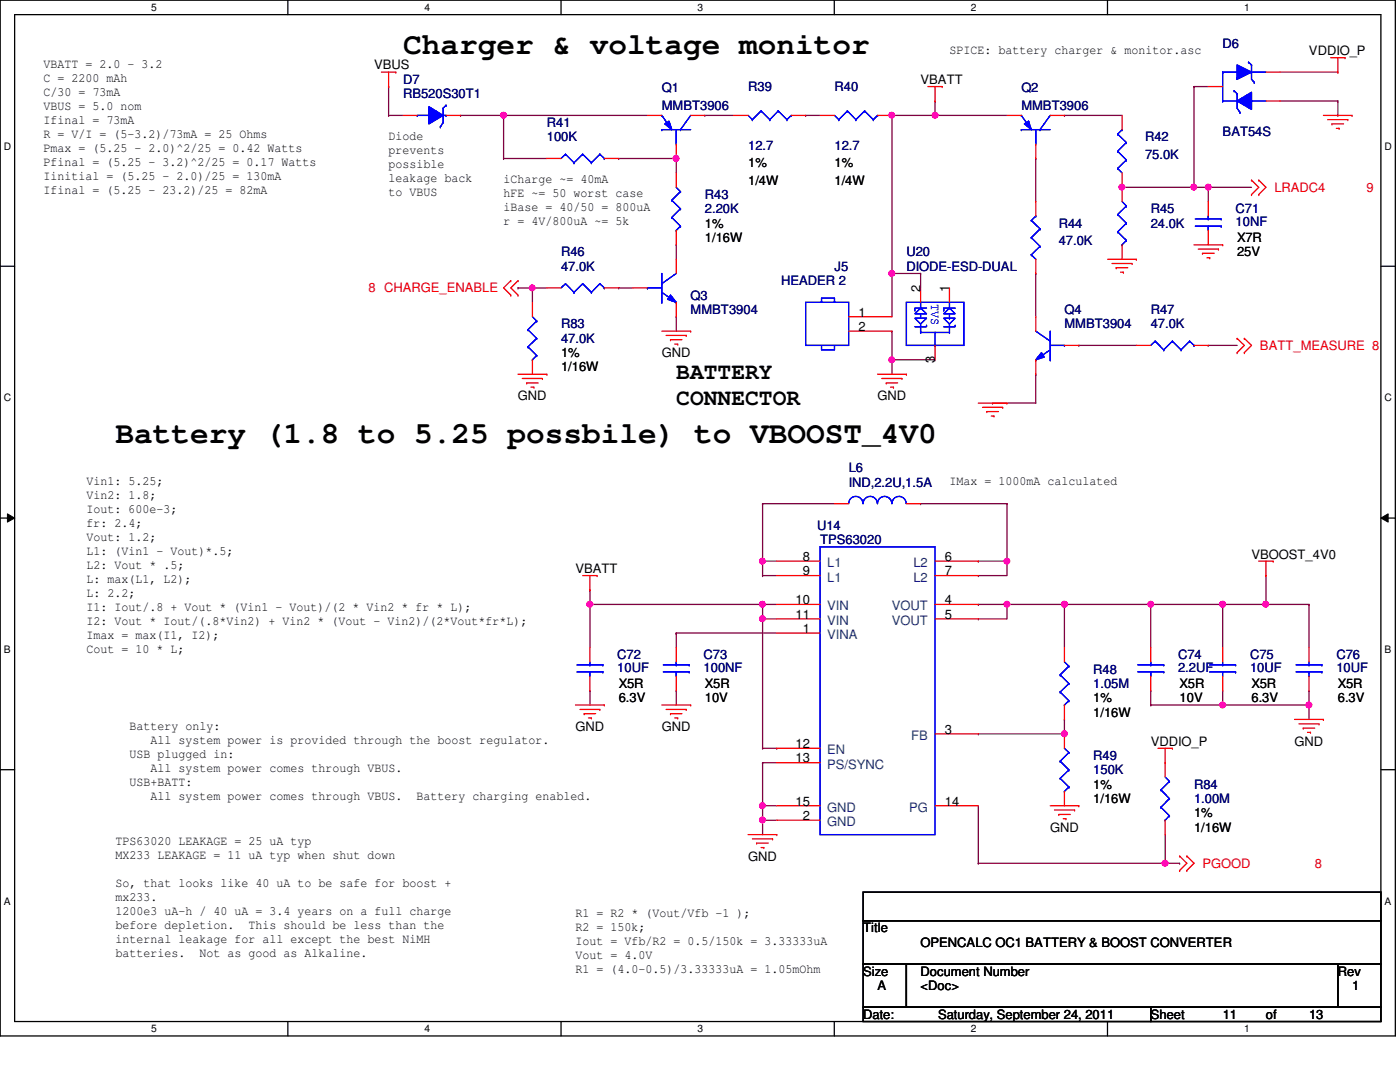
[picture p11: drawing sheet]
<svg xmlns="http://www.w3.org/2000/svg" width="279mm" height="216mm" viewBox="0 0 279 216" stroke-linecap="round" stroke-linejoin="round" font-family="sans-serif">
<path d="M0 0h278.5v206.7h-278.5zM2.9 2.9h272.7v200.9h-272.7z" fill="none" stroke="#000" stroke-width=".25"/>
<g fill="#fff">
<path d="M30.2 .3h1.1v2.3h-1.1z"/>
<path d="M30.2 204.1h1.1v2.3h-1.1z"/>
</g>
<path d="M57.4 0v2.9M57.4 203.8v2.9" fill="none" stroke="#000" stroke-width=".25"/>
<g fill="#fff">
<path d="M84.7 .3h1.1v2.3h-1.1z"/>
<path d="M84.7 204.1h1.1v2.3h-1.1z"/>
</g>
<path d="M112 0v2.9M112 203.8v2.9" fill="none" stroke="#000" stroke-width=".25"/>
<g fill="#fff">
<path d="M139.2 .3h1.1v2.3h-1.1z"/>
<path d="M139.2 204.1h1.1v2.3h-1.1z"/>
</g>
<path d="M166.5 0v2.9M166.5 203.8v2.9" fill="none" stroke="#000" stroke-width=".25"/>
<g fill="#fff">
<path d="M193.8 .3h1.1v2.3h-1.1z"/>
<path d="M193.8 204.1h1.1v2.3h-1.1z"/>
</g>
<path d="M221 0v2.9M221 203.8v2.9" fill="none" stroke="#000" stroke-width=".25"/>
<g fill="#fff">
<path d="M248.3 .3h1.1v2.3h-1.1z"/>
<path d="M248.3 204.1h1.1v2.3h-1.1z"/>
<path d="M.8 28h1.4v2.3h-1.4z"/>
<path d="M276.3 28h1.4v2.3h-1.4z"/>
<path d="M.8 78.2h1.4v2.3h-1.4z"/>
<path d="M276.3 78.2h1.4v2.3h-1.4z"/>
</g>
<path d="M0 53.1h2.9M275.6 53.1h2.9" fill="none" stroke="#000" stroke-width=".25"/>
<g fill="#fff">
<path d="M.8 128.5h1.3v2.2h-1.3z"/>
<path d="M276.3 128.5h1.3v2.2h-1.3z"/>
</g>
<path d="M0 103.4h2.9M275.6 103.4h2.9" fill="none" stroke="#000" stroke-width=".25"/>
<path d="M1.5 102.5l1.4 .9-1.4 .8zM275.6 103.4l1.4-.9v1.7z" fill="#000"/>
<path d="M1.5 102.5l1.4 .9-1.4 .8zM275.6 103.4l1.4-.9v1.7z" fill="none" stroke="#000" stroke-width=".2"/>
<g fill="#fff">
<path d="M.8 178.7h1.3v2.2h-1.3z"/>
<path d="M276.3 178.7h1.3v2.2h-1.3z"/>
</g>
<path d="M0 153.6h2.9M275.6 153.6h2.9" fill="none" stroke="#000" stroke-width=".25"/>
<path d="M160.8 23h.1M160.8 23h2.9M178 71.8h.1M178 71.8v2.9" fill="none" stroke="#800040" stroke-width=".25"/>
<circle cx="178" cy="71.8" r=".56" fill="#f0f"/>
<circle cx="178" cy="71.8" r=".56" fill="none" stroke="#f0f" stroke-width=".25"/>
<path d="M186.6 20.2h.1M186.6 20.2v2.8M195.2 123.5h.1M195.2 123.5h5.8M201 120.6h.1M201 120.6h11.4" fill="none" stroke="#800040" stroke-width=".25"/>
<circle cx="212.4" cy="120.6" r=".56" fill="#f0f"/>
<circle cx="212.4" cy="120.6" r=".56" fill="none" stroke="#f0f" stroke-width=".25"/>
<circle cx="200.9" cy="120.6" r=".56" fill="#f0f"/>
<circle cx="200.9" cy="120.6" r=".56" fill="none" stroke="#f0f" stroke-width=".25"/>
<path d="M252.6 114.9h.1M252.6 114.9v5.7M261.2 120.6h.1M261.2 120.6v8.6M261.2 140.7h.1M261.2 140.7v2.9M152.2 163.7h.1M152.2 160.8h.1M152.2 163.7h2.8M152.2 160.8v2.9" fill="none" stroke="#800040" stroke-width=".25"/>
<circle cx="261.2" cy="140.7" r=".56" fill="#f0f"/>
<circle cx="261.2" cy="140.7" r=".56" fill="none" stroke="#f0f" stroke-width=".25"/>
<path d="M195.2 146.4h.1M195.2 146.4h17.2" fill="none" stroke="#800040" stroke-width=".25"/>
<circle cx="212.4" cy="146.4" r=".56" fill="#f0f"/>
<circle cx="212.4" cy="146.4" r=".56" fill="none" stroke="#f0f" stroke-width=".25"/>
<path d="M244 120.6h.1M244 120.6v8.6M252.6 120.6h.1M252.6 120.6h8.6" fill="none" stroke="#800040" stroke-width=".25"/>
<circle cx="252.6" cy="120.6" r=".56" fill="#f0f"/>
<circle cx="252.6" cy="120.6" r=".56" fill="none" stroke="#f0f" stroke-width=".25"/>
<path d="M244 137.8h.1M244 137.8v2.9M244 140.7h.1M244 140.7h17.2" fill="none" stroke="#800040" stroke-width=".25"/>
<circle cx="244" cy="140.7" r=".56" fill="#f0f"/>
<circle cx="244" cy="140.7" r=".56" fill="none" stroke="#f0f" stroke-width=".25"/>
<path d="M229.7 120.6h.1M229.7 120.6h14.3" fill="none" stroke="#800040" stroke-width=".25"/>
<circle cx="244" cy="120.6" r=".56" fill="#f0f"/>
<circle cx="244" cy="120.6" r=".56" fill="none" stroke="#f0f" stroke-width=".25"/>
<circle cx="229.7" cy="120.6" r=".56" fill="#f0f"/>
<circle cx="229.7" cy="120.6" r=".56" fill="none" stroke="#f0f" stroke-width=".25"/>
<path d="M135 126.3h.1M135 126.3h20M135 126.3v2.9M244 120.6h.1M244 120.6h8.6" fill="none" stroke="#800040" stroke-width=".25"/>
<circle cx="244" cy="120.6" r=".56" fill="#f0f"/>
<circle cx="244" cy="120.6" r=".56" fill="none" stroke="#f0f" stroke-width=".25"/>
<path d="M152.2 114.9h.1M152.2 114.9h2.8M152.2 160.8h.1M152.2 163.7h.1M152.2 160.8h2.8M152.2 163.7v2.8" fill="none" stroke="#800040" stroke-width=".25"/>
<circle cx="152.1" cy="163.6" r=".56" fill="#f0f"/>
<circle cx="152.1" cy="163.6" r=".56" fill="none" stroke="#f0f" stroke-width=".25"/>
<path d="M152.2 112h.1M152.2 112v2.9M152.2 120.6h.1M152.2 120.6h2.8" fill="none" stroke="#800040" stroke-width=".25"/>
<circle cx="152.1" cy="120.6" r=".56" fill="#f0f"/>
<circle cx="152.1" cy="120.6" r=".56" fill="none" stroke="#f0f" stroke-width=".25"/>
<path d="M152.2 112h.1M152.2 100.5h.1M152.2 112h2.8M152.2 100.5v11.5M261.2 137.8h.1M261.2 137.8v2.9" fill="none" stroke="#800040" stroke-width=".25"/>
<circle cx="152.1" cy="112" r=".56" fill="#f0f"/>
<circle cx="152.1" cy="112" r=".56" fill="none" stroke="#f0f" stroke-width=".25"/>
<path d="M152.2 100.5h.1M152.2 100.5h14.3M117.7 120.6h.1M117.7 120.6h34.5M152.2 123.5h.1M152.2 120.6h.1M152.2 123.5h2.8M152.2 120.6v2.9" fill="none" stroke="#800040" stroke-width=".25"/>
<circle cx="117.7" cy="120.6" r=".56" fill="#f0f"/>
<circle cx="117.7" cy="120.6" r=".56" fill="none" stroke="#f0f" stroke-width=".25"/>
<path d="M183.7 100.5h.1M183.7 100.5h17.3M117.7 120.6h.1M117.7 120.6v8.6M212.4 120.6h.1M212.4 120.6h17.3M229.7 137.8h.1M229.7 120.6h.1M229.7 120.6v8.6M229.7 137.8v2.9" fill="none" stroke="#800040" stroke-width=".25"/>
<circle cx="212.4" cy="120.6" r=".56" fill="#f0f"/>
<circle cx="212.4" cy="120.6" r=".56" fill="none" stroke="#f0f" stroke-width=".25"/>
<path d="M195.2 112h.1M195.2 112h5.8M201 112h.1M201 112v2.9M117.7 137.8h.1M117.7 137.8v2.9" fill="none" stroke="#800040" stroke-width=".25"/>
<circle cx="200.9" cy="112" r=".56" fill="#f0f"/>
<circle cx="200.9" cy="112" r=".56" fill="none" stroke="#f0f" stroke-width=".25"/>
<g fill="none" stroke="#800040" stroke-width=".25">
<path d="M77.6 17.3h.1M77.6 17.3v5.7M100.5 31.6h.1M100.5 23h.1M100.5 23h28.7M100.5 31.6h8.6M140.7 23h.1M140.7 23h5.7M117.7 117.7h.1M117.7 117.7v2.9M195.2 114.9h.1M195.2 114.9h5.8"/>
<path d="M201 100.5h.1M201 100.5v11.5M135 137.8h.1M135 137.8v2.9M195.2 120.6h.1M195.2 120.6h5.8M201 120.6h.1M201 120.6v2.9M212.4 120.6h.1M212.4 120.6v8.6M152.2 152.2h.1M152.2 152.2h2.8"/>
<path d="M212.4 143.6h.1M212.4 143.6v2.8M229.7 140.7h.1M229.7 140.7h14.3"/>
</g>
<circle cx="100.5" cy="23" r=".56" fill="#f0f"/>
<circle cx="100.5" cy="23" r=".56" fill="none" stroke="#f0f" stroke-width=".25"/>
<path d="M100.5 23h.1M100.5 23v8.6M123.5 31.6h.1M123.5 31.6h11.5M135 31.6h.1M135 31.6v2.9" fill="none" stroke="#800040" stroke-width=".25"/>
<circle cx="134.9" cy="31.6" r=".56" fill="#f0f"/>
<circle cx="134.9" cy="31.6" r=".56" fill="none" stroke="#f0f" stroke-width=".25"/>
<path d="M77.6 23h.1M77.6 23h2.8M91.9 23h.1M91.9 23h8.6M106.3 57.4h.1M106.3 57.4h2.8M123.5 57.4h.1M123.5 57.4h2.8M135 48.9h.1M135 48.9v2.8" fill="none" stroke="#800040" stroke-width=".25"/>
<circle cx="106.2" cy="57.4" r=".56" fill="#f0f"/>
<circle cx="106.2" cy="57.4" r=".56" fill="none" stroke="#f0f" stroke-width=".25"/>
<path d="M135 63.2h.1M135 63.2v2.9M152.2 152.2h.1M152.2 152.2v8.6" fill="none" stroke="#800040" stroke-width=".25"/>
<circle cx="152.1" cy="160.8" r=".56" fill="#f0f"/>
<circle cx="152.1" cy="160.8" r=".56" fill="none" stroke="#f0f" stroke-width=".25"/>
<path d="M152.2 123.5v25.8M152.2 149.3h.1" fill="none" stroke="#800040" stroke-width=".25"/>
<circle cx="152.1" cy="123.4" r=".56" fill="#f0f"/>
<circle cx="152.1" cy="123.4" r=".56" fill="none" stroke="#f0f" stroke-width=".25"/>
<path d="M178 54.6h.1M178 54.6v8.6M206.7 74.7h.1M206.7 74.7v5.7M152.2 149.3h2.8M155 149.3h.1" fill="none" stroke="#800040" stroke-width=".25"/>
<circle cx="178" cy="54.6" r=".56" fill="#f0f"/>
<circle cx="178" cy="54.6" r=".56" fill="none" stroke="#f0f" stroke-width=".25"/>
<path d="M241.1 37.4h.1M241.1 37.4h8.7" fill="none" stroke="#800040" stroke-width=".25"/>
<circle cx="241.1" cy="37.3" r=".56" fill="#f0f"/>
<circle cx="241.1" cy="37.3" r=".56" fill="none" stroke="#f0f" stroke-width=".25"/>
<path d="M186.6 23h.1M186.6 23h14.4M238.3 37.4h.1M238.3 37.4h2.8M241.1 37.4h.1M241.1 37.4v2.8" fill="none" stroke="#800040" stroke-width=".25"/>
<circle cx="186.6" cy="23" r=".56" fill="#f0f"/>
<circle cx="186.6" cy="23" r=".56" fill="none" stroke="#f0f" stroke-width=".25"/>
<path d="M238.3 17.3h.1M238.3 17.3v20.1M206.7 31.6h.1M206.7 31.6v8.6M212.4 23h.1M212.4 23h11.5M206.7 54.6h.1M206.7 54.6v8.6M215.3 68.9h.1M215.3 68.9h11.5" fill="none" stroke="#800040" stroke-width=".25"/>
<circle cx="238.2" cy="37.3" r=".56" fill="#f0f"/>
<circle cx="238.2" cy="37.3" r=".56" fill="none" stroke="#f0f" stroke-width=".25"/>
<path d="M238.3 17.3h.1M238.3 17.3h2.8M223.9 37.4h.1M223.9 37.4h14.4" fill="none" stroke="#800040" stroke-width=".25"/>
<circle cx="223.9" cy="37.3" r=".56" fill="#f0f"/>
<circle cx="223.9" cy="37.3" r=".56" fill="none" stroke="#f0f" stroke-width=".25"/>
<g fill="none" stroke="#800040" stroke-width=".25">
<path d="M255.5 14.4h11.5M267 14.4h.1M255.5 20.2h11.5M267 20.2h.1M267 23h.1M267 20.2v2.8M103.4 57.4h.1M103.4 57.4h2.9M106.3 57.4h.1M106.3 57.4v2.9M241.1 68.9h.1M241.1 68.9h5.8"/>
<path d="M195.2 172.3h.1M195.2 160.8v11.5M195.2 172.3h37.3M232.5 172.3h.1"/>
</g>
<circle cx="232.5" cy="172.3" r=".56" fill="#f0f"/>
<circle cx="232.5" cy="172.3" r=".56" fill="none" stroke="#f0f" stroke-width=".25"/>
<path d="M178 23h.1M178 23h8.6M178 23v31.6M178 54.6h.1M178 54.6h5.7M183.7 54.6h.1M183.7 54.6v2.8M232.5 172.3h.1M232.5 166.5v5.8M232.5 172.3h2.9M235.4 172.3h.1" fill="none" stroke="#800040" stroke-width=".25"/>
<circle cx="178" cy="23" r=".56" fill="#f0f"/>
<circle cx="178" cy="23" r=".56" fill="none" stroke="#f0f" stroke-width=".25"/>
<path d="M178 66.1h.1M178 66.1v5.7h8.6M186.6 71.8h.1M198.1 80.4h.1M198.1 80.4h8.6" fill="none" stroke="#800040" stroke-width=".25"/>
<g fill="none" stroke="#f00" stroke-width=".25">
<path d="M76.1 14.4h2.9M77.6 17.3h.1M77.6 14.4v2.9M79 14.4h.1M185.2 17.3h2.8M186.6 17.3v2.9M188 17.3h.1M265.6 11.5h2.8M267 14.4h.1M267 11.5v2.9M268.4 11.5h.1M109.1 31.6h2.9"/>
<path d="M120.6 31.6h2.9M186.6 20.2h.1M223.9 23v2.9M223.9 34.5v2.9M249.8 38.8h.1M249.8 35.9h.1M249.8 35.9l1.4 1.5-1.4 1.4M251.2 38.8h.1M251.2 35.9h.1M251.2 35.9l1.4 1.5-1.4 1.4M264.1 23h5.7M265 23.9h4"/>
<path d="M265.8 24.7h.1M265.8 24.7h2.3M266.7 25.6h.6M267.3 25.6h.1M269 23.9h.1M269.8 23h.1M101.9 58.9h.1M101.9 56h.1M101.9 56l-1.4 1.4 1.4 1.5M103.4 58.9h.1M103.4 56h.1M103.4 56l-1.5 1.4 1.5 1.5"/>
<path d="M206.7 40.2v2.9M206.7 51.7v2.9M221.1 51.7h5.7M221.9 52.6h4M222.8 53.4h.1M222.8 53.4h2.3M223.6 54.3h.6M224.2 54.3h.1M225.9 52.6h.1M226.8 51.7h.1M238.3 48.9h5.7M239.1 49.7h4.1"/>
<path d="M240 50.5h.1M240 50.5h2.3M240.9 51.4h.5M241.4 51.4h.1M243.2 49.7h.1M244 48.9h.1M103.4 74.7h5.7M104.2 75.5h4M105.1 76.4h.1M105.1 76.4h2.3M106 77.3h.6M106.3 60.3v2.9"/>
<path d="M106.3 71.8v2.9M106.6 77.3h.1M108.2 75.5h.1M109.1 74.7h.1M132.1 66.1h5.7M132.9 66.9h4M133.8 67.8h.1M133.8 67.8h2.3M134.7 68.7h.6M135.3 68.7h.1M136.9 66.9h.1M137.8 66.1h.1"/>
<path d="M169.4 66.1h8.6M169.4 63.2h8.6M175.1 74.7h5.8M176 75.5h4M176.9 76.4h.1M176.9 76.4h2.3M177.7 77.3h.6M178.3 77.3h.1M180 75.5h.1M180.9 74.7h.1M226.8 68.9h2.9M238.3 68.9h2.8"/>
<path d="M246.9 70.4h.1M246.9 67.5h.1M246.9 67.5l1.4 1.4-1.4 1.5M248.3 70.4h.1M248.3 67.5h.1M248.3 67.5l1.5 1.4-1.5 1.5M195.2 80.4h5.8M196.1 81.3h4M196.9 82.1h.1M196.9 82.1h2.4M197.8 83h.6M198.4 83h.1"/>
<path d="M200.1 81.3h.1M201 80.4h.1M116.3 114.9h2.9M117.7 117.7h.1M117.7 114.9v2.8M119.2 114.9h.1M166.5 100.5h2.9M180.9 100.5h2.8M251.2 112h2.9M252.6 114.9h.1M252.6 112v2.9M254.1 112h.1"/>
<path d="M114.9 140.7h5.7M115.7 141.6h4M116.6 142.4h.1M116.6 142.4h2.3M117.4 143.3h.6M118 143.3h.1M119.7 141.6h.1M120.6 140.7h.1M132.1 140.7h5.7M132.9 141.6h4M133.8 142.4h.1M133.8 142.4h2.3"/>
<path d="M134.7 143.3h.6M135.3 143.3h.1M136.9 141.6h.1M137.8 140.7h.1M231.1 149.3h2.9M232.5 152.2h.1M232.5 149.3v2.9M234 149.3h.1M258.4 143.6h5.7M259.2 144.4h4M260.1 145.3h.1M260.1 145.3h2.3"/>
<path d="M260.9 146.1h.6M261.5 146.1h.1M263.2 144.4h.1M264.1 143.6h.1M149.3 166.5h5.7M150.2 167.4h4M151 168.2h.1M151 168.2h2.3M151.9 169.1h.5M152.4 169.1h.1M154.2 167.4h.1M155 166.5h.1"/>
<path d="M209.6 160.8h5.7M210.4 161.6h4.1M211.3 162.5h.1M211.3 162.5h2.3M212.2 163.4h.5M212.7 163.4h.1M214.5 161.6h.1M215.3 160.8h.1M235.4 173.7h.1M235.4 170.8h.1M235.4 170.8l1.5 1.5-1.5 1.4M236.9 173.7h.1"/>
<path d="M236.9 170.8h.1M236.9 170.8l1.4 1.5-1.4 1.4"/>
</g>
<path d="M172.3 178h103.3v5.7h-103.3zM172.3 183.7h103.3v8.7h-103.3zM172.3 192.4h8.6v8.6h-8.6zM180.9 192.4h86.1v8.6h-86.1zM267 192.4h8.6v8.6h-8.6zM172.3 201h57.4v2.8h-57.4zM229.7 201h45.9v2.8h-45.9z" fill="none" stroke="#000" stroke-width=".25"/>
<g fill="none" stroke="#00f" stroke-width=".25">
<path d="M112.9 30.8h.1M112.9 30.8l-.9 .8M112.9 30.8l1.7 1.7M114.6 32.5h.1M116.3 30.8h.1M116.3 30.8l-1.7 1.7M116.3 30.8l1.7 1.7M118 32.5h.1M119.7 30.8h.1M119.7 30.8l-1.7 1.7M119.7 30.8l.9 .8M120.6 31.6h.1"/>
<path d="M223.1 33.6h.1M223.1 30.2h.1M223.1 26.8h.1M223.1 33.6l.8 .9M223.1 30.2l1.7 1.7M223.1 26.8l1.7 1.6M223.9 25.9h.1M223.9 25.9l-.8 .9M224.8 31.9h.1M224.8 28.4h.1M224.8 31.9l-1.7 1.7M224.8 28.4l-1.7 1.8"/>
<path d="M205.8 50.8h.1M205.8 47.4h.1M205.8 44h.1M205.8 50.8l.9 .9M205.8 47.4l1.8 1.7M205.8 44l1.8 1.7M206.7 43.1h.1M206.7 43.1l-.9 .9M207.6 49.1h.1M207.6 45.7h.1M207.6 49.1l-1.8 1.7M207.6 45.7l-1.8 1.7"/>
<path d="M105.4 65.8h.1M105.4 69.2h.1M105.4 65.8l1.7 1.7M105.4 69.2l1.7 1.8M106.3 71.8h.1M106.3 63.2l.8 .9M107.1 64.1h.1M107.1 67.5h.1M107.1 71h.1M107.1 64.1l-1.7 1.7M107.1 67.5l-1.7 1.7M107.1 71l-.8 .8"/>
<path d="M160.8 60.3h8.6v8.6h-8.6zM164 60.3v-.8h2.5v.8M164 68.9v.9h2.5v-.9M230.5 68.1h.1M230.5 68.1l-.8 .8M230.5 68.1l1.7 1.7M232.2 69.8h.1M234 68.1h.1M234 68.1l-1.8 1.7M234 68.1l1.7 1.7M235.7 69.8h.1M237.4 68.1h.1"/>
<path d="M237.4 68.1l-1.7 1.7M237.4 68.1l.9 .8M238.3 68.9h.1M169.4 100.5a1.42 1.42 0 0 1 1.4-1.4 1.42 1.42 0 0 1 1.4 1.4 1.44 1.44 0 0 1 1.5-1.4 1.44 1.44 0 0 1 1.4 1.4M175.1 100.5a1.42 1.42 0 0 1 1.5-1.4 1.42 1.42 0 0 1 1.4 1.4M178 100.5a1.42 1.42 0 0 1 1.4-1.4 1.42 1.42 0 0 1 1.4 1.4"/>
</g>
<path d="M85.6 21.3l2.8 1.7-2.8 1.7z" fill-rule="evenodd" fill="#00f"/>
<path d="M83.3 23h.1M83.3 23h2.8M85.6 21.3l2.8 1.7-2.8 1.7zM87.9 25.3h.1M88.4 21.6h.1M88.4 21.6v2.9l-.5 .8M88.4 23h.6M89 21h.1M89 23h.1M89 21l-.6 .6" fill="none" stroke="#00f" stroke-width=".25"/>
<path d="M85.6 21.3l2.8 1.7-2.8 1.7z" fill-rule="evenodd" fill="#00f"/>
<g fill="none" stroke="#00f" stroke-width=".25">
<path d="M83.3 23h.1M83.3 23h2.8M85.6 21.3l2.8 1.7-2.8 1.7zM87.9 25.3h.1M88.4 21.6h.1M88.4 21.6v2.9l-.5 .8M88.4 23h.6M89 21h.1M89 23h.1M89 21l-.6 .6M129.2 57.4h.1M129.2 57.4h2.9"/>
<path d="M132.1 56.6h.1M132.1 58.3l2.9 2M132.1 54.6v5.7M135 54.6l-2.9 2M132.1 60.3h.1M135 60.3h.1"/>
</g>
<path d="M80.4 23h2.9M89 23h2.9" fill="none" stroke="#f00" stroke-width=".25"/>
<path d="M133.8 58.9l1.2 1.4-1.8-.6z" fill="#00f"/>
<path d="M129.2 57.4h.1M129.2 57.4h2.9M132.1 56.6h.1M132.1 58.3l2.9 2M132.1 54.6v5.7M133.8 58.9l1.2 1.4-1.8-.6zM135 54.6l-2.9 2M132.1 60.3h.1M135 60.3h.1" fill="none" stroke="#00f" stroke-width=".25"/>
<path d="M133.8 58.9l1.2 1.4-1.8-.6z" fill="#00f"/>
<g fill="none" stroke="#00f" stroke-width=".25">
<path d="M132.1 23h.1M132.1 25.9h.1M132.1 23l2 2.9M132.1 25.9h5.7M135 28.7h.1M135 25.9v2.8M135.8 25.9h.1M137.8 23l-2 2.9M133.8 58.9l1.2 1.4-1.8-.6zM163.7 109.1h22.9v57.4h-22.9zM231.7 157.6h.1M231.7 157.6l1.7 1.7"/>
<path d="M232.5 155l.9 .9M233.4 155.9h.1M233.4 159.3h.1M233.4 155.9l-1.7 1.7M233.4 159.3l-1.7 1.8M231.7 161.1h.1M231.7 161.1l1.7 1.7M232.5 163.7h.1M233.4 162.8h.1M233.4 162.8l-.9 .9"/>
</g>
<g fill="none" stroke="#f00" stroke-width=".25">
<path d="M126.3 57.4h2.9M135 51.7v2.9M135 60.3v2.9M155 112h8.7M155 114.9h8.7M186.6 112h8.6M186.6 114.9h8.6M155 126.3h8.7M155 120.6h8.7M155 123.5h8.7M186.6 120.6h8.6M186.6 123.5h8.6"/>
<path d="M155 149.3h8.7M155 152.2h8.7M186.6 146.4h8.6M232.5 152.2v2.8M155 160.8h8.7M155 163.7h8.7M186.6 160.8h8.6M232.5 163.7v2.8"/>
</g>
<path d="M132.7 24.7l.8-.5 .6 1.7z" fill="#00f"/>
<path d="M132.1 23h.1M132.1 25.9h.1M132.1 23l2 2.9M132.1 25.9h5.7M132.7 24.7l.8-.5 .6 1.7zM135 28.7h.1M135 25.9v2.8M135.8 25.9h.1M137.8 23l-2 2.9" fill="none" stroke="#00f" stroke-width=".25"/>
<path d="M132.7 24.7l.8-.5 .6 1.7z" fill="#00f"/>
<path d="M132.7 24.7l.8-.5 .6 1.7z" fill="none" stroke="#00f" stroke-width=".25"/>
<path d="M129.2 23h2.9M135 28.7v2.9M137.8 23h2.9" fill="none" stroke="#f00" stroke-width=".25"/>
<path d="M246.9 20.2l2.9-1.8v3.4z" fill-rule="evenodd" fill="#00f"/>
<path d="M246.9 20.2l2.9-1.8v3.4z" fill="none" stroke="#00f" stroke-width=".25"/>
<path d="M246.9 13l2.9 1.4-2.9 1.4z" fill-rule="evenodd" fill="#00f"/>
<g fill="none" stroke="#00f" stroke-width=".25">
<path d="M244 14.4h.1M244 14.4v5.8M244 14.4h2.9M246.3 18.1h.1M246.3 18.1l.6 .6M246.9 13l2.9 1.4-2.9 1.4zM246.9 18.7h.1M246.9 18.7v2.9l.6 .8M249.2 12.4h.1M249.2 12.4l.6 .6M249.8 13h.1M249.8 14.4h.1"/>
<path d="M249.8 13v2.8l.5 .6M249.8 14.4h2.8M250.3 16.4h.1M244 20.2h.1M244 20.2h2.9M247.5 22.4h.1M249.8 20.2h.1M249.8 20.2h2.8"/>
</g>
<path d="M246.9 20.2l2.9-1.8v3.4z" fill-rule="evenodd" fill="#00f"/>
<path d="M246.9 20.2l2.9-1.8v3.4z" fill="none" stroke="#00f" stroke-width=".25"/>
<path d="M246.9 13l2.9 1.4-2.9 1.4z" fill-rule="evenodd" fill="#00f"/>
<g fill="none" stroke="#00f" stroke-width=".25">
<path d="M244 14.4h.1M244 14.4v5.8M244 14.4h2.9M246.3 18.1h.1M246.3 18.1l.6 .6M246.9 13l2.9 1.4-2.9 1.4zM246.9 18.7h.1M246.9 18.7v2.9l.6 .8M249.2 12.4h.1M249.2 12.4l.6 .6M249.8 13h.1M249.8 14.4h.1"/>
<path d="M249.8 13v2.8l.5 .6M249.8 14.4h2.8M250.3 16.4h.1M149.3 23l.9 .9M150.2 23.9h.1M151.9 22.1h.1M151.9 22.1l-1.7 1.8M151.9 22.1l1.7 1.8M153.6 23.9h.1M155.3 22.1h.1M155.3 22.1l-1.7 1.8M155.3 22.1l1.8 1.8"/>
<path d="M157.1 23.9h.1M157.9 23h.1M157.9 23l-.8 .9M166.5 23l.9 .9M167.4 23.9h.1M169.1 22.1h.1M169.1 22.1l-1.7 1.8M169.1 22.1l1.7 1.8M170.8 23.9h.1M172.6 22.1h.1M172.6 22.1l-1.8 1.8M172.6 22.1l1.7 1.8"/>
<path d="M174.3 23.9h.1M175.1 23h.1M175.1 23l-.8 .9M203.8 23h.1M203.8 25.9h.1M203.8 23l2 2.9M203.8 25.9h5.8M206.7 28.7h.1M206.7 25.9v2.8M207.6 25.9h.1M209.6 23l-2 2.9M244 20.2h.1"/>
<path d="M244 20.2h2.9M247.5 22.4h.1M249.8 20.2h.1M249.8 20.2h2.8M112.9 56.6h.1M112.9 56.6l-.9 .8M112.9 56.6l1.7 1.7M114.6 58.3h.1M116.3 56.6h.1M116.3 56.6l-1.7 1.7M116.3 56.6l1.7 1.7M118 58.3h.1"/>
<path d="M119.7 56.6h.1M119.7 56.6l-1.7 1.7M119.7 56.6l.9 .8M120.6 57.4h.1M223.1 42.8h.1M223.1 46.3h.1M223.1 42.8l1.7 1.7M223.1 46.3l1.7 1.7M223.9 48.9h.1M223.9 40.2l.9 .9M224.8 41.1h.1M224.8 44.5h.1"/>
<path d="M224.8 48h.1M224.8 41.1l-1.7 1.7M224.8 44.5l-1.7 1.8M224.8 48l-.9 .9M180.9 60.3h11.5v8.6h-11.5zM183.7 61.5l1.2 1.1h-2.3zM183.7 64.6l-1.1-1.1h2.3l-1.2 1.1v1.7M183.7 62.6h.1M183.7 61.5h.1M183.7 66.3h.1M183.7 60.3v1.2M183.7 62.6v.9"/>
<path d="M183.7 66.3h5.8M184.9 64.9v.3h-2.3M184.9 61.5h-2.3v.6M186.6 68.9h.1M186.6 66.3v2.6M189.5 61.5l1.1 1.1h-2.3zM189.5 64.6l-1.2-1.1h2.3l-1.1 1.1v.6M189.5 63.5h.1M189.5 61.5h.1M189.5 66.3h.1M189.5 65.2h.1M189.5 60.3v1.2"/>
<path d="M189.5 62.6v.9M189.5 65.2v1.1M190.6 61.5h-2.3v.6M190.6 64.9v.3h-2.3M115.1 134.1h5.2M115.1 132.7h5.2M117.7 132.7h.1M117.7 134.1h.1M117.7 132.1v.6M117.7 134.1v.9M120.3 134.1h.1M120.3 132.7h.1"/>
<path d="M211.6 134.7h.1M211.6 138.1h.1M211.6 134.7l1.7 1.7M211.6 138.1l1.7 1.7M212.4 132.1l.9 .8M213.3 132.9h.1M213.3 136.4h.1M213.3 139.8h.1M213.3 132.9l-1.7 1.8M213.3 136.4l-1.7 1.7M213.3 139.8l-.9 .9M227.1 134.1h5.1"/>
<path d="M227.1 132.7h5.1M229.7 132.7h.1M229.7 134.1h.1M229.7 132.1v.6M229.7 134.1v.9M232.2 134.1h.1M232.2 132.7h.1M258.7 134.1h5.1M258.7 132.7h5.1M261.2 132.7h.1M261.2 134.1h.1M261.2 132.1v.6"/>
<path d="M261.2 134.1v.9M263.8 134.1h.1M263.8 132.7h.1M211.6 151.9h.1M211.6 155.3h.1M211.6 151.9l1.7 1.7M211.6 155.3l1.7 1.8M212.4 140.7h.1M212.4 157.9h.1M212.4 149.3l.9 .9M213.3 150.2h.1M213.3 153.6h.1"/>
<path d="M213.3 157.1h.1M213.3 150.2l-1.7 1.7M213.3 153.6l-1.7 1.7M213.3 157.1l-.9 .8"/>
</g>
<g fill="none" stroke="#f00" stroke-width=".25">
<path d="M241.1 17.3h2.9M252.6 14.4h2.9M146.4 23h2.9M157.9 23h2.9M163.7 23h2.8M175.1 23h2.9M223.9 37.4v2.8M252.6 20.2h2.9M109.1 57.4h2.9M120.6 57.4h2.9M183.7 57.4v2.9M189.5 57.4v2.9"/>
<path d="M223.9 48.9v2.8M186.6 68.9v2.9M117.7 129.2v2.9M117.7 135v2.8M212.4 129.2v2.9M229.7 129.2v2.9M229.7 135v2.8M261.2 129.2v2.9M261.2 135v2.8M212.4 140.7v2.9M212.4 146.4v2.9M212.4 157.9v2.9"/>
</g>
<path d="M204.4 24.7l.9-.5 .5 1.7z" fill="#00f"/>
<path d="M203.8 23h.1M203.8 25.9h.1M203.8 23l2 2.9M203.8 25.9h5.8M204.4 24.7l.9-.5 .5 1.7zM206.7 28.7h.1M206.7 25.9v2.8M207.6 25.9h.1M209.6 23l-2 2.9" fill="none" stroke="#00f" stroke-width=".25"/>
<path d="M204.4 24.7l.9-.5 .5 1.7z" fill="#00f"/>
<g fill="none" stroke="#00f" stroke-width=".25">
<path d="M204.4 24.7l.9-.5 .5 1.7zM206.7 71.8h.1M206.7 66.1l2.9 2M209.6 68.1h.1M209.6 71.8h.1M209.6 69.8l-2.9 2M209.6 66.1v5.7M209.6 68.9h2.8M212.4 68.9h.1M241.4 134.1h5.2M241.4 132.7h5.2M244 132.7h.1"/>
<path d="M244 134.1h.1M244 132.1v.6M244 134.1v.9M246.6 134.1h.1M246.6 132.7h.1"/>
</g>
<path d="M201 23h2.8M206.7 28.7v2.9M209.6 23h2.8M244 129.2v2.9M244 135v2.8" fill="none" stroke="#f00" stroke-width=".25"/>
<path d="M207.9 70.4l.5 .8-1.7 .6z" fill="#00f"/>
<path d="M206.7 71.8h.1M206.7 66.1l2.9 2M207.9 70.4l.5 .8-1.7 .6zM209.6 68.1h.1M209.6 71.8h.1M209.6 69.8l-2.9 2M209.6 66.1v5.7M209.6 68.9h2.8M212.4 68.9h.1" fill="none" stroke="#00f" stroke-width=".25"/>
<path d="M207.9 70.4l.5 .8-1.7 .6z" fill="#00f"/>
<g fill="none" stroke="#00f" stroke-width=".25">
<path d="M134.1 40h.1M134.1 40l1.7 1.7M135 37.4l.8 .8M135.8 38.2h.1M135.8 38.2l-1.7 1.8M134.1 43.4h.1M134.1 43.4l1.7 1.7M135 46h.1M135.8 41.7h.1M135.8 45.1h.1M135.8 41.7l-1.7 1.7M135.8 45.1l-.8 .9"/>
<path d="M238.5 45.1h5.2M238.5 43.7h5.2M241.1 43.7h.1M241.1 45.1h.1M241.1 43.1v.6M241.1 45.1v.9M243.7 45.1h.1M243.7 43.7h.1M207.9 70.4l.5 .8-1.7 .6zM132.4 134.1h5.1M132.4 132.7h5.1M135 132.7h.1"/>
<path d="M135 134.1h.1M135 132.1v.6M135 134.1v.9M137.5 134.1h.1M137.5 132.7h.1"/>
</g>
<path d="M135 34.5v2.9M135 46v2.9M241.1 40.2v2.9M241.1 46v2.9M206.7 63.2v2.9M206.7 71.8v2.9M212.4 68.9h2.9M135 129.2v2.9M135 135v2.8" fill="none" stroke="#f00" stroke-width=".25"/>
<circle cx="178" cy="71.8" r=".56" fill="#f0f"/>
<circle cx="178" cy="71.8" r=".56" fill="none" stroke="#f0f" stroke-width=".25"/>
<circle cx="212.4" cy="120.6" r=".56" fill="#f0f"/>
<circle cx="212.4" cy="120.6" r=".56" fill="none" stroke="#f0f" stroke-width=".25"/>
<circle cx="200.9" cy="120.6" r=".56" fill="#f0f"/>
<circle cx="200.9" cy="120.6" r=".56" fill="none" stroke="#f0f" stroke-width=".25"/>
<circle cx="261.2" cy="140.7" r=".56" fill="#f0f"/>
<circle cx="261.2" cy="140.7" r=".56" fill="none" stroke="#f0f" stroke-width=".25"/>
<circle cx="212.4" cy="146.4" r=".56" fill="#f0f"/>
<circle cx="212.4" cy="146.4" r=".56" fill="none" stroke="#f0f" stroke-width=".25"/>
<circle cx="252.6" cy="120.6" r=".56" fill="#f0f"/>
<circle cx="252.6" cy="120.6" r=".56" fill="none" stroke="#f0f" stroke-width=".25"/>
<circle cx="244" cy="140.7" r=".56" fill="#f0f"/>
<circle cx="244" cy="140.7" r=".56" fill="none" stroke="#f0f" stroke-width=".25"/>
<circle cx="244" cy="120.6" r=".56" fill="#f0f"/>
<circle cx="244" cy="120.6" r=".56" fill="none" stroke="#f0f" stroke-width=".25"/>
<circle cx="229.7" cy="120.6" r=".56" fill="#f0f"/>
<circle cx="229.7" cy="120.6" r=".56" fill="none" stroke="#f0f" stroke-width=".25"/>
<circle cx="244" cy="120.6" r=".56" fill="#f0f"/>
<circle cx="244" cy="120.6" r=".56" fill="none" stroke="#f0f" stroke-width=".25"/>
<circle cx="152.1" cy="163.6" r=".56" fill="#f0f"/>
<circle cx="152.1" cy="163.6" r=".56" fill="none" stroke="#f0f" stroke-width=".25"/>
<circle cx="152.1" cy="120.6" r=".56" fill="#f0f"/>
<circle cx="152.1" cy="120.6" r=".56" fill="none" stroke="#f0f" stroke-width=".25"/>
<circle cx="152.1" cy="112" r=".56" fill="#f0f"/>
<circle cx="152.1" cy="112" r=".56" fill="none" stroke="#f0f" stroke-width=".25"/>
<circle cx="117.7" cy="120.6" r=".56" fill="#f0f"/>
<circle cx="117.7" cy="120.6" r=".56" fill="none" stroke="#f0f" stroke-width=".25"/>
<circle cx="212.4" cy="120.6" r=".56" fill="#f0f"/>
<circle cx="212.4" cy="120.6" r=".56" fill="none" stroke="#f0f" stroke-width=".25"/>
<circle cx="200.9" cy="112" r=".56" fill="#f0f"/>
<circle cx="200.9" cy="112" r=".56" fill="none" stroke="#f0f" stroke-width=".25"/>
<circle cx="100.5" cy="23" r=".56" fill="#f0f"/>
<circle cx="100.5" cy="23" r=".56" fill="none" stroke="#f0f" stroke-width=".25"/>
<circle cx="134.9" cy="31.6" r=".56" fill="#f0f"/>
<circle cx="134.9" cy="31.6" r=".56" fill="none" stroke="#f0f" stroke-width=".25"/>
<circle cx="106.2" cy="57.4" r=".56" fill="#f0f"/>
<circle cx="106.2" cy="57.4" r=".56" fill="none" stroke="#f0f" stroke-width=".25"/>
<circle cx="152.1" cy="160.8" r=".56" fill="#f0f"/>
<circle cx="152.1" cy="160.8" r=".56" fill="none" stroke="#f0f" stroke-width=".25"/>
<circle cx="152.1" cy="123.4" r=".56" fill="#f0f"/>
<circle cx="152.1" cy="123.4" r=".56" fill="none" stroke="#f0f" stroke-width=".25"/>
<circle cx="178" cy="54.6" r=".56" fill="#f0f"/>
<circle cx="178" cy="54.6" r=".56" fill="none" stroke="#f0f" stroke-width=".25"/>
<circle cx="241.1" cy="37.3" r=".56" fill="#f0f"/>
<circle cx="241.1" cy="37.3" r=".56" fill="none" stroke="#f0f" stroke-width=".25"/>
<circle cx="186.6" cy="23" r=".56" fill="#f0f"/>
<circle cx="186.6" cy="23" r=".56" fill="none" stroke="#f0f" stroke-width=".25"/>
<circle cx="238.2" cy="37.3" r=".56" fill="#f0f"/>
<circle cx="238.2" cy="37.3" r=".56" fill="none" stroke="#f0f" stroke-width=".25"/>
<circle cx="223.9" cy="37.3" r=".56" fill="#f0f"/>
<circle cx="223.9" cy="37.3" r=".56" fill="none" stroke="#f0f" stroke-width=".25"/>
<circle cx="232.5" cy="172.3" r=".56" fill="#f0f"/>
<circle cx="232.5" cy="172.3" r=".56" fill="none" stroke="#f0f" stroke-width=".25"/>
<circle cx="178" cy="23" r=".56" fill="#f0f"/>
<circle cx="178" cy="23" r=".56" fill="none" stroke="#f0f" stroke-width=".25"/>
<g font-size="6">
<text x="80.4" y="10.8">Charger &amp; voltage monitor</text>
<text x="23" y="88.3">Battery (1.8 to 5.25 possbile) to VBOOST_4V0</text>
</g>
<g font-size="4.6">
<text x="135" y="75.6">BATTERY</text>
<text x="135" y="80.8">CONNECTOR</text>
</g>
<g font-size="2.6">
<text x="189.5" y="10.8">SPICE: battery charger &amp; monitor.asc</text>
<text x="261.2" y="11">VDDIO_P</text>
<text x="8.7" y="13.6">VBATT = 2.0 - 3.2</text>
<text x="8.7" y="16.4">C = 2200 mAh</text>
<text x="74.7" y="13.8">VBUS</text>
<text x="183.7" y="16.7">VBATT</text>
<text x="8.7" y="19.2">C/30 = 73mA</text>
<text x="8.7" y="22">VBUS = 5.0 nom</text>
<text x="8.7" y="24.8">Ifinal = 73mA</text>
<text x="8.7" y="27.6">R = V/I = (5-3.2)/73mA = 25 Ohms</text>
<text x="77.6" y="27.9">Diode</text>
<text x="8.7" y="30.4">Pmax = (5.25 - 2.0)^2/25 = 0.42 Watts</text>
<text x="8.7" y="33.1">Pfinal = (5.25 - 3.2)^2/25 = 0.17 Watts</text>
<text x="8.7" y="35.9">Iinitial = (5.25 - 2.0)/25 = 130mA</text>
<text x="77.6" y="30.7">prevents</text>
<text x="77.6" y="33.5">possible</text>
<text x="149.3" y="33.4">1%</text>
<text x="166.5" y="33.4">1%</text>
<text x="8.7" y="38.7">Ifinal = (5.25 - 23.2)/25 = 82mA</text>
<text x="77.6" y="36.3">leakage back</text>
<text x="77.6" y="39.1">to VBUS</text>
<text x="100.5" y="36.6">iCharge ~= 40mA</text>
<text x="100.5" y="39.4">hFE ~= 50 worst case</text>
<text x="149.3" y="36.8">1/4W</text>
<text x="166.5" y="36.8">1/4W</text>
<text x="100.5" y="42.2">iBase = 40/50 = 800uA</text>
<text x="100.5" y="45">r = 4V/800uA ~= 5k</text>
<text x="140.7" y="45.4">1%</text>
<text x="140.7" y="48.3">1/16W</text>
<text x="246.9" y="48.3">X7R</text>
<text x="246.9" y="51.2">25V</text>
<text x="183.7" y="58.3" transform="rotate(-90 183.7 58.3)">2</text>
<text x="189.4" y="58.3" transform="rotate(-90 189.4 58.3)">1</text>
<text x="171.4" y="63.2">1</text>
<text x="112" y="71.2">1%</text>
<text x="132.1" y="71.2">GND</text>
<text x="171.4" y="66">2</text>
<text x="112" y="74.1">1/16W</text>
<text x="186.6" y="72.3" transform="rotate(-90 186.6 72.3)">3</text>
<text x="103.4" y="79.9">GND</text>
<text x="175.1" y="79.9">GND</text>
<text x="17.3" y="96.9">Vin1: 5.25;</text>
<text x="17.3" y="99.7">Vin2: 1.8;</text>
<text x="189.5" y="96.9">IMax = 1000mA calculated</text>
<text x="17.3" y="102.4">Iout: 600e-3;</text>
<text x="17.3" y="105.2">fr: 2.4;</text>
<text x="17.3" y="108">Vout: 1.2;</text>
<text x="17.3" y="110.8">L1: (Vin1 - Vout)*.5;</text>
<text x="17.3" y="113.6">L2: Vout * .5;</text>
<text x="160.2" y="111.9">8</text>
<text x="188.6" y="111.9">6</text>
<text x="249.8" y="111.5">VBOOST_4V0</text>
<text x="17.3" y="116.4">L: max(L1, L2);</text>
<text x="17.3" y="119.2">L: 2.2;</text>
<text x="114.9" y="114.3">VBATT</text>
<text x="160.2" y="114.8">9</text>
<text x="188.6" y="114.8">7</text>
<text x="17.3" y="122">I1: Iout/.8 + Vout * (Vin1 - Vout)/(2 * Vin2 * fr * L);</text>
<text x="17.3" y="124.8">I2: Vout * Iout/(.8*Vin2) + Vin2 * (Vout - Vin2)/(2*Vout*fr*L);</text>
<text x="158.8" y="120.6">10</text>
<text x="158.8" y="123.4">11</text>
<text x="188.6" y="120.6">4</text>
<text x="188.6" y="123.4">5</text>
<text x="17.3" y="127.6">Imax = max(I1, I2);</text>
<text x="17.3" y="130.4">Cout = 10 * L;</text>
<text x="160.2" y="126.3">1</text>
<text x="123.5" y="137.3">X5R</text>
<text x="140.7" y="137.3">X5R</text>
<text x="235.4" y="137.3">X5R</text>
<text x="249.8" y="137.3">X5R</text>
<text x="267" y="137.3">X5R</text>
<text x="123.5" y="140.2">6.3V</text>
<text x="140.7" y="140.2">10V</text>
<text x="218.2" y="140.2">1%</text>
<text x="218.2" y="143">1/16W</text>
<text x="235.4" y="140.2">10V</text>
<text x="249.8" y="140.2">6.3V</text>
<text x="267" y="140.2">6.3V</text>
<text x="25.9" y="145.6">Battery only:</text>
<text x="30.1" y="148.4">All system power is provided through the boost regulator.</text>
<text x="114.9" y="145.9">GND</text>
<text x="132.1" y="145.9">GND</text>
<text x="158.8" y="149.3">12</text>
<text x="188.6" y="146.4">3</text>
<text x="229.7" y="148.8">VDDIO_P</text>
<text x="258.4" y="148.8">GND</text>
<text x="25.9" y="151.2">USB plugged in:</text>
<text x="30.1" y="154">All system power comes through VBUS.</text>
<text x="158.8" y="152.1">13</text>
<text x="25.9" y="156.8">USB+BATT:</text>
<text x="30.1" y="159.6">All system power comes through VBUS.</text>
<text x="83.1" y="159.6">Battery charging enabled.</text>
<text x="158.8" y="160.7">15</text>
<text x="188.6" y="160.7">14</text>
<text x="218.2" y="157.4">1%</text>
<text x="218.2" y="160.2">1/16W</text>
<text x="160.2" y="163.6">2</text>
<text x="209.6" y="166">GND</text>
<text x="238.3" y="163.1">1%</text>
<text x="238.3" y="166">1/16W</text>
<text x="23" y="168.6">TPS63020 LEAKAGE = 25 uA typ</text>
<text x="23" y="171.4">MX233 LEAKAGE = 11 uA typ when shut down</text>
<text x="149.3" y="171.7">GND</text>
<text x="23" y="177">So, that looks like 40 uA to be safe for boost +</text>
<text x="23" y="179.8">mx233.</text>
<text x="23" y="182.6">1200e3 uA-h / 40 uA = 3.4 years on a full charge</text>
<text x="23" y="185.4">before depletion.</text>
<text x="49.6" y="185.4">This should be less than the</text>
<text x="114.9" y="183">R1 = R2 * (Vout/Vfb -1 );</text>
<text x="114.9" y="185.8">R2 = 150k;</text>
<text x="23" y="188.2">internal leakage for all except the best NiMH</text>
<text x="23" y="191">batteries.</text>
<text x="39.8" y="191">Not as good as Alkaline.</text>
<text x="114.9" y="188.6">Iout = Vfb/R2 = 0.5/150k = 3.33333uA</text>
<text x="114.9" y="191.3">Vout = 4.0V</text>
<text x="172.3" y="186.1">Title</text>
<text x="183.7" y="188.9">OPENCALC OC1 BATTERY &amp; BOOST CONVERTER</text>
<text x="114.9" y="194.1">R1 = (4.0-0.5)/3.33333uA = 1.05mOhm</text>
<text x="172.3" y="194.7">Size</text>
<text x="175.1" y="197.6">A</text>
<text x="183.7" y="194.7">Document Number</text>
<text x="183.7" y="197.6">&lt;Doc&gt;</text>
<text x="267" y="194.7">Rev</text>
<text x="269.8" y="197.6">1</text>
<text x="172.3" y="203.3">Date:</text>
<text x="187.2" y="203.3">Saturday, September 24, 2011</text>
<text x="229.7" y="203.3">Sheet</text>
<text x="244" y="203.3">11</text>
<text x="252.6" y="203.3">of</text>
<text x="261.2" y="203.3">13</text>
</g>
<g font-size="2.6" fill="#000080">
<text x="244" y="9.6">D6</text>
<text x="80.4" y="16.7">D7</text>
<text x="80.4" y="19.6">RB520S30T1</text>
<text x="132.1" y="18.5">Q1</text>
<text x="132.1" y="21.9">MMBT3906</text>
<text x="149.3" y="18.2">R39</text>
<text x="166.5" y="18.2">R40</text>
<text x="203.8" y="18.5">Q2</text>
<text x="203.8" y="21.9">MMBT3906</text>
<text x="109.1" y="25.4">R41</text>
<text x="109.1" y="28.2">100K</text>
<text x="149.3" y="29.9">12.7</text>
<text x="166.5" y="29.9">12.7</text>
<text x="228.5" y="28.2">R42</text>
<text x="244" y="27.1">BAT54S</text>
<text x="228.5" y="31.7">75.0K</text>
<text x="140.7" y="39.7">R43</text>
<text x="140.7" y="42.5">2.20K</text>
<text x="211.3" y="45.4">R44</text>
<text x="229.7" y="42.5">R45</text>
<text x="229.7" y="45.4">24.0K</text>
<text x="246.6" y="42.5">C71</text>
<text x="246.6" y="45.1">10NF</text>
<text x="112" y="51.2">R46</text>
<text x="180.9" y="51.2">U20</text>
<text x="211.3" y="48.9">47.0K</text>
<text x="112" y="54.1">47.0K</text>
<text x="137.8" y="59.8">Q3</text>
<text x="155.9" y="56.9">HEADER 2</text>
<text x="166.5" y="54.1">J5</text>
<text x="180.9" y="54.1">DIODE-ESD-DUAL</text>
<text x="112" y="65.5">R83</text>
<text x="137.8" y="62.7">MMBT3904</text>
<text x="212.4" y="62.7">Q4</text>
<text x="212.4" y="65.5">MMBT3904</text>
<text x="229.7" y="62.7">R47</text>
<text x="229.7" y="65.5">47.0K</text>
<text x="112" y="68.4">47.0K</text>
<text x="169.4" y="94.2">L6</text>
<text x="169.4" y="97.1">IND,2.2U,1.5A</text>
<text x="163.1" y="105.7">U14</text>
<text x="163.7" y="108.6">TPS63020</text>
<text x="123.2" y="131.5">C72</text>
<text x="140.4" y="131.5">C73</text>
<text x="235.1" y="131.5">C74</text>
<text x="249.5" y="131.5">C75</text>
<text x="266.7" y="131.5">C76</text>
<text x="123.2" y="134.1">10UF</text>
<text x="140.4" y="134.1">100NF</text>
<text x="218.2" y="134.4">R48</text>
<text x="218.2" y="137.3">1.05M</text>
<text x="235.1" y="134.1">2.2UF</text>
<text x="249.5" y="134.1">10UF</text>
<text x="266.7" y="134.1">10UF</text>
<text x="218.2" y="151.6">R49</text>
<text x="218.2" y="154.5">150K</text>
<text x="238.3" y="157.4">R84</text>
<text x="238.3" y="160.2">1.00M</text>
</g>
<g font-size="2.6" fill="#f00">
<text x="254.3" y="38.3">LRADC4</text>
<text x="272.7" y="38.3">9</text>
<text x="73.5" y="58.3">8 CHARGE_ENABLE</text>
<text x="251.5" y="69.8">BATT_MEASURE 8</text>
<text x="240" y="173.1">PGOOD</text>
<text x="262.4" y="173.1">8</text>
</g>
<text font-size="2.6" fill="#00f" x="185.8" y="60.6" transform="rotate(90 185.8 60.6)">TVS</text>
<g font-size="2.6" fill="#004080">
<text x="165.1" y="113.2">L1</text>
<text x="182.3" y="113.2">L2</text>
<text x="165.1" y="116">L1</text>
<text x="182.3" y="116">L2</text>
<text x="165.1" y="121.8">VIN</text>
<text x="165.1" y="124.7">VIN</text>
<text x="178" y="121.8">VOUT</text>
<text x="178" y="124.7">VOUT</text>
<text x="165.1" y="127.5">VINA</text>
<text x="181.9" y="147.6">FB</text>
<text x="165.1" y="150.5">EN</text>
<text x="165.1" y="153.4">PS/SYNC</text>
<text x="165.1" y="162">GND</text>
<text x="181.4" y="162">PG</text>
<text x="165.1" y="164.8">GND</text>
</g>
<g font-size="2">
<text x="30.2" y="2.2">5</text>
<text x="84.7" y="2.2">4</text>
<text x="139.2" y="2.2">3</text>
<text x="193.8" y="2.2">2</text>
<text x="248.3" y="2.2">1</text>
<text x=".8" y="29.8">D</text>
<text x="276.3" y="29.8">D</text>
<text x=".8" y="80.1">C</text>
<text x="276.3" y="80.1">C</text>
<text x=".8" y="130.3">B</text>
<text x="276.3" y="130.3">B</text>
<text x=".8" y="180.5">A</text>
<text x="276.3" y="180.5">A</text>
<text x="30.2" y="206">5</text>
<text x="84.7" y="206">4</text>
<text x="139.2" y="206">3</text>
<text x="193.8" y="206">2</text>
<text x="248.3" y="206">1</text>
</g>
</svg>
